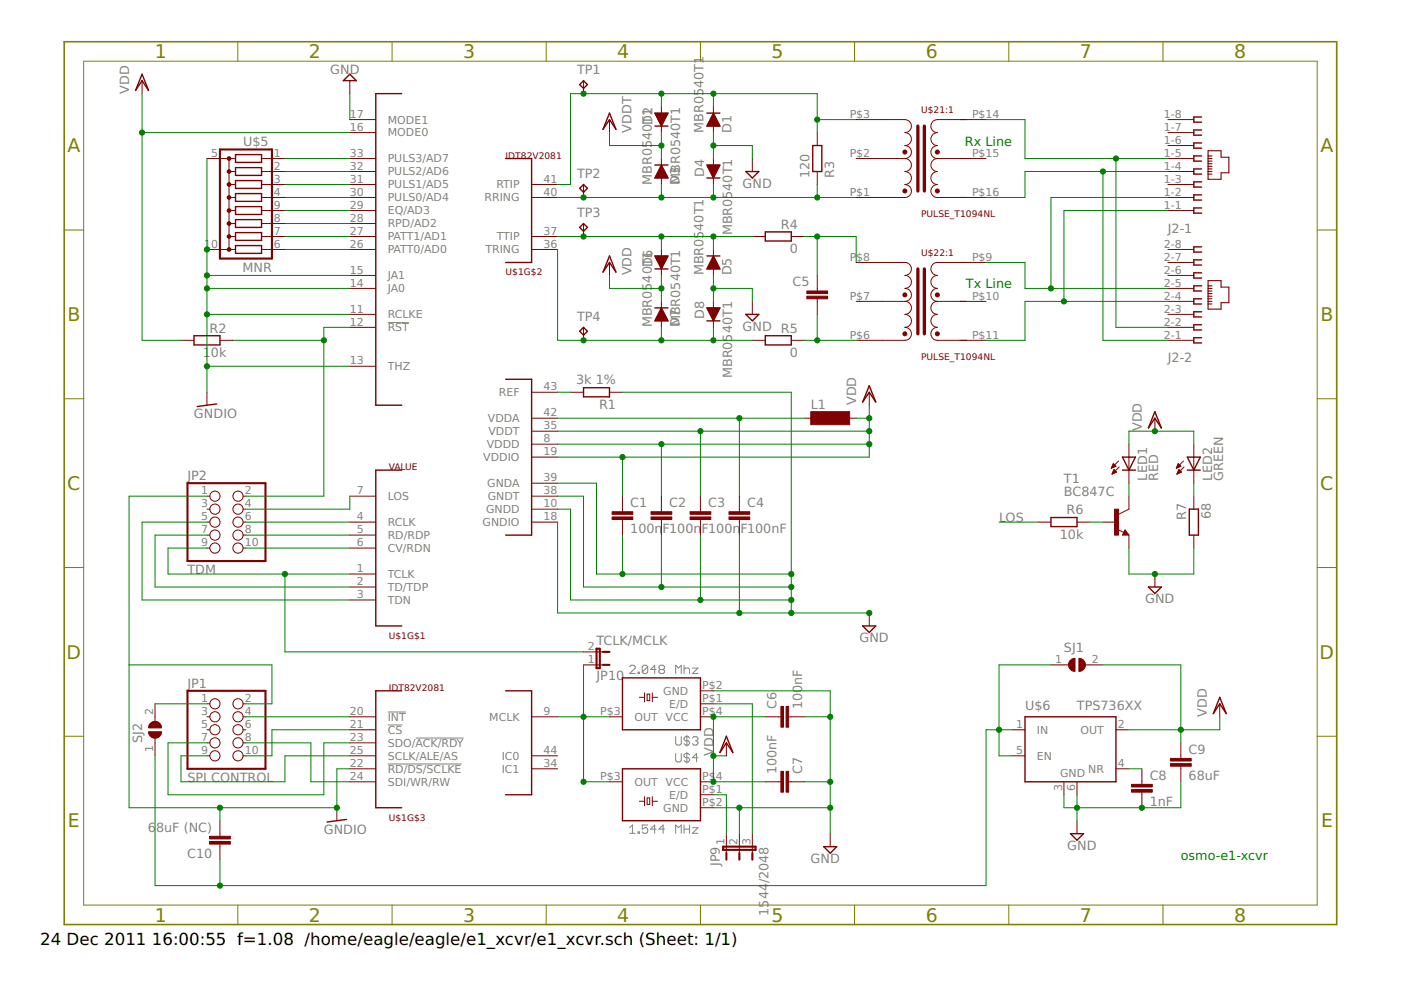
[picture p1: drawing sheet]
<svg xmlns="http://www.w3.org/2000/svg" width="297mm" height="210mm" viewBox="0 0 297 210" stroke-linecap="round" stroke-linejoin="round" font-family="sans-serif">
<path d="M13.6 8.8h269.8v187.2h-269.8z" fill="none" stroke="#808000" stroke-width=".34"/>
<g fill="none" stroke="#808000" stroke-width=".21">
<path d="M17.7 13h261.6v178.9h-261.6zM50.4 8.8v4.2M83.1 8.8v4.2M115.8 8.8v4.2M148.5 8.8v4.2M181.2 8.8v4.2M213.9 8.8v4.2M246.6 8.8v4.2M13.6 48.8h4.1M279.3 48.8h4.1M13.6 84.5h4.1M279.3 84.5h4.1"/>
<path d="M13.6 120.3h4.1M279.3 120.3h4.1M13.6 156.1h4.1M279.3 156.1h4.1M50.4 191.9v4.1M83.1 191.9v4.1M115.8 191.9v4.1M148.5 191.9v4.1M181.2 191.9v4.1M213.9 191.9v4.1M246.6 191.9v4.1"/>
</g>
<g fill="none" stroke="#808080" stroke-width=".21">
<path d="M82.2 68.4h4.5M82.2 151h3.8M82.2 153.7h3.1M88.1 156.5h10.2M133.5 141.4l.3-.3h.6l.3 .3v.2l-1.2 1.2h1.2M135.3 142.5h.3v.3h-.3zM137.3 141.4v1.1l-.3 .3h-.5l-.3-.3M137.3 141.4l-.3-.3h-.5l-.3 .3v1.1M137.3 141.4l-1.1 1.1M139.1 141.9h-1.2l.9-.8v1.7M140 141.9l-.3 .3v.3l.3 .3h.6l.3-.3v-.3l-.3-.3M140 141.9l-.3-.3v-.2l.3-.3h.6l.3 .3v.2l-.3 .3"/>
<path d="M140 141.9h.6M143.3 142.8v-1.7l.5 .5 .6-.5v1.7M143.3 156.2v1.5l.3 .3h.5l.3-.3v-1.5M143.3 159.8v1.4l.3 .3h.5l.3-.3v-1.4M145 141.1v1.7M145 141.9l.3-.3h.6l.3 .3v.9M145.6 155.9v2.3M145.6 159.5v2.3M146.2 156.5l-.3-.3h-.6l-.3 .3v.3l.3 .3h.6l.3 .3v.3l-.3 .3h-.6l-.3-.3M146.8 141.6h1.2l-1.2 1.2h1.2M146.8 156.5l.3-.3h.6l.3 .3v.3l-.3 .3M147.4 157.1h.3"/>
<path d="M147.7 157.1l.3 .3v.3l-.3 .3h-.6l-.3-.3M82.2 162h15.7M133.5 175.5l.6-.6v1.8M133.5 176.7h1.2M135.3 176.4h.3v.3h-.3zM137.3 174.9h-1.1v.9l.6-.3h.2l.3 .3v.6l-.3 .3h-.5l-.3-.3M139.1 175.8h-1.2l.9-.9v1.8M140.9 175.8h-1.2l.9-.9v1.8M143.3 176.7v-1.8l.5 .6 .6-.6v1.8M145 174.9v1.8M145 175.8h1.2M146.2 160.1l-.3-.3h-.6l-.3 .3v.3l.3 .3h.6l.3 .3v.2l-.3 .3h-.6l-.3-.3"/>
<path d="M146.2 174.9v1.8M146.8 175.5h1.2l-1.2 1.2h1.2M148 160.7h-1.2l.9-.9v1.7"/>
</g>
<g fill="none" stroke="#800000" stroke-width=".21">
<path d="M30.1 17.1v2.8M74.2 17.1v2.8M123.7 17.1v2.8M43.9 33.6h6M48.6 39.1h1.3M48.6 36.4h1.3M48.6 33.6v19.3M55.5 39.1h4.9M55.5 36.4h4.9M55.5 33.6h4.9M74.2 39.1h5.5M74.2 28.1h5.5"/>
<path d="M74.2 25.4h5.5M74.2 36.4h5.5M74.2 33.6h5.5M112.7 39.1h5.5M123.7 39.1v2.8M129.2 25.4v2.7M140.2 22.6v5.5M140.2 33.6v5.5M151.3 22.6v5.5M151.3 33.6v5.5M159.5 33.6v2.8M173.3 28.1v2.8"/>
<path d="M173.3 36.4v2.7M181.5 25.4h10.4a1.38 1.38 0 0 1 1.3 1.3 1.38 1.38 0 0 1-1.3 1.4 1.38 1.38 0 0 1 1.3 1.4 1.38 1.38 0 0 1-1.3 1.4 1.38 1.38 0 0 1 1.3 1.3 1.38 1.38 0 0 1-1.3 1.4M181.5 33.6h10.4M191.9 33.6a1.38 1.38 0 0 1 1.3 1.4 1.38 1.38 0 0 1-1.3 1.4 1.38 1.38 0 0 1 1.3 1.3 1.38 1.38 0 0 1-1.3 1.4 1.38 1.38 0 0 1 1.3 1.4 1.38 1.38 0 0 1-1.3 1.4h-10.4M198.7 33.6a1.38 1.38 0 0 0-1.3 1.4 1.38 1.38 0 0 0 1.3 1.4 1.38 1.38 0 0 0-1.3 1.3 1.38 1.38 0 0 0 1.3 1.4 1.38 1.38 0 0 0-1.3 1.4 1.38 1.38 0 0 0 1.3 1.4h10.4M198.7 33.6h10.4M209.1 25.4h-10.4a1.38 1.38 0 0 0-1.3 1.3 1.38 1.38 0 0 0 1.3 1.4 1.38 1.38 0 0 0-1.3 1.4 1.38 1.38 0 0 0 1.3 1.4 1.38 1.38 0 0 0-1.3 1.3 1.38 1.38 0 0 0 1.3 1.4M247.6 39.1h5.5M247.6 28.1h5.5M247.6 25.4h5.5M247.6 36.4h5.5M247.6 33.6h5.5"/>
<path d="M247.6 30.9h5.5M43.9 52.9h6M48.6 41.9h1.3M48.6 50.1h1.3M48.6 44.6h1.3M48.6 47.4h1.3M55.5 41.9h4.9M55.5 50.1h4.9M55.5 52.9h4.9M55.5 44.6h4.9M55.5 47.4h4.9M74.2 41.9h5.5"/>
<path d="M74.2 50.1h5.5M74.2 52.9h5.5M74.2 44.6h5.5M74.2 47.4h5.5M74.2 58.4h5.5M112.7 41.9h5.5M112.7 50.1h5.5M112.7 52.9h5.5M123.7 47.4v2.7M129.2 55.6v2.8M140.2 52.9v5.5M151.3 52.9v5.5"/>
<path d="M159.5 50.1h2.8M167.8 50.1h2.7M173.3 58.4v3.3M181.5 55.6h10.4a1.38 1.38 0 0 1 1.3 1.4 1.38 1.38 0 0 1-1.3 1.4 1.38 1.38 0 0 1 1.3 1.4 1.38 1.38 0 0 1-1.3 1.4 1.38 1.38 0 0 1 1.3 1.3 1.38 1.38 0 0 1-1.3 1.4M209.1 55.6h-10.4a1.38 1.38 0 0 0-1.3 1.4 1.38 1.38 0 0 0 1.3 1.4 1.38 1.38 0 0 0-1.3 1.4 1.38 1.38 0 0 0 1.3 1.4 1.38 1.38 0 0 0-1.3 1.3 1.38 1.38 0 0 0 1.3 1.4M247.6 41.9h5.5M247.6 52.9h5.5M247.6 44.6h5.5M247.6 58.4h5.5M247.6 55.6h5.5M38.4 72.2h2.7M46.6 72.2h2.8"/>
<path d="M74.2 61.2h5.5M74.2 77.7h5.5M74.2 69.4h5.5M74.2 66.7h5.5M123.7 69.4v2.8M140.2 63.9v5.5M151.3 63.9v5.5M159.5 72.2h2.8M159.5 63.9v2.8M167.8 72.2h2.7M173.3 63.4v3.3M181.5 63.9h10.4"/>
<path d="M191.9 63.9a1.38 1.38 0 0 1 1.3 1.4 1.38 1.38 0 0 1-1.3 1.4 1.38 1.38 0 0 1 1.3 1.3 1.38 1.38 0 0 1-1.3 1.4 1.38 1.38 0 0 1 1.3 1.4 1.38 1.38 0 0 1-1.3 1.4h-10.4M198.7 63.9a1.38 1.38 0 0 0-1.3 1.4 1.38 1.38 0 0 0 1.3 1.4 1.38 1.38 0 0 0-1.3 1.3 1.38 1.38 0 0 0 1.3 1.4 1.38 1.38 0 0 0-1.3 1.4 1.38 1.38 0 0 0 1.3 1.4h10.4M198.7 63.9h10.4M247.6 61.2h5.5M247.6 69.4h5.5M247.6 66.7h5.5M247.6 63.9h5.5M247.6 72.2h5.5M43.9 83.2v2.7M112.7 94.2h5.5M112.7 91.4h5.5M112.7 83.2h5.5"/>
<path d="M112.7 88.7h5.5M112.7 96.9h5.5M121 83.2h2.7M129.2 83.2h2.8M170.5 88.7h2.8M178.8 88.7h2.7M184.3 83.2v2.7M235.6 99.3h.1M235.7 99.1h.2M235.8 99h.5M235.8 98.9h.8M235.9 98.7h.6"/>
<path d="M235.9 98.6h.4M236 98.5h.2M236 99.9h.6M236 98.3h.1M236.1 98.3l-.5 1M236.1 98.3l.5 .5-1 .5M236.1 99.8h.3M236.1 99.7h.2M237.2 97.7l-1.6 1.6M237.3 99l-1.5 1.5M239.4 94.2v8.2M244.9 88.7v2.7"/>
<path d="M249.4 99.3h.1M249.4 99.1h.3M249.5 99h.5M249.6 98.9h.7M249.6 98.7h.6M249.7 98.6h.4M249.7 98.5h.3M249.8 99.9h.5M249.8 98.3h.1M249.8 98.3l-.4 1M249.8 98.3l.6 .5M249.8 99.8h.4"/>
<path d="M249.9 99.7h.2M250 99.5l.5 .6-1 .4zM250.4 98.8l-1 .5M250.9 97.7l-1.5 1.6M251.1 99l-1.6 1.5M253.1 94.2v8.2M43.9 105.2h.6M43.9 110.7h.6M43.9 113.5h.6M43.9 116.2h.6M43.9 107.9h.6M51.5 105.2h.6"/>
<path d="M51.5 110.7h.6M51.5 113.5h.6M51.5 116.2h.6M51.5 107.9h.6M74.2 105.2h5.5M74.2 110.7h5.5M74.2 113.5h5.5M74.2 116.2h5.5M112.7 105.2h5.5M112.7 110.7h5.5M112.7 102.4h5.5M112.7 107.9h5.5"/>
<path d="M132 105.2v3.3M132 110.2v3.3M140.2 105.2v3.3M140.2 110.2v3.3M148.5 105.2v3.3M148.5 110.2v3.3M156.8 105.2v3.3M156.8 110.2v3.3M220.1 110.7h2.7M228.3 110.7h2.8M233.8 110.7h2.8M235.8 100.5h.1"/>
<path d="M235.8 100.3h.4M235.9 100.2h.6M236 100.1h.7M236.7 100.1l-.5-.6-.4 1M236.7 100.1l-.9 .4M236.9 112.2l1.4 .7M238.5 112.4l.9 1.1h-1.4zM239.4 105.2v2.7l-2.2 1.2M239.4 113.5v2.7M249.6 100.5h.1M249.6 100.3h.3M249.7 100.2h.6"/>
<path d="M249.7 100.1h.8M253.1 105.2v2.7M253.1 113.5v2.7M74.2 121.7h5.5M74.2 124.5h5.5M74.2 127.2h5.5M123.7 138.2h4.1M184.3 130v2.7M244.9 121.7v2.8M32.9 149.2v3.8M32.9 156.5v3.8M43.9 152h.6"/>
<path d="M43.9 154.7h.6M43.9 157.5h.6M43.9 149.2h.6M51.5 152h.6M51.5 154.7h.6M51.5 157.5h.6M51.5 149.2h.6M74.2 152h5.5M74.2 154.7h5.5M74.2 157.5h5.5M112.7 152h5.5M123.7 141h4.1"/>
<path d="M129.2 152h2.8M135.6 147.8h1.1M136.7 146.9v1.9M137.2 147.2h.6v1.3h-.6zM138.3 147.8h1.1M138.3 146.9v1.9M148.5 152h2.8M148.5 149.2h2.8M148.5 146.5h2.8M154 157.5v2.8M162.3 152h3.3M167.2 152h3.3"/>
<path d="M214.6 154.7h2.7M222.8 141h3.7M230.1 141h3.7M236.6 154.7h2.8M250.4 157.5v3.3M258.6 149.2v2.8M43.9 160.3h.6M46.6 174v3.3M46.6 179v3.3M51.5 160.3h.6M71.4 171.3v2.7M74.2 160.3h5.5"/>
<path d="M74.2 163h5.5M74.2 165.8h5.5M112.7 160.3h5.5M112.7 163h5.5M129.2 165.8h2.8M135.6 169.9h1.1M136.7 168.9v1.9M137.2 169.2h.6v1.4h-.6zM138.3 168.9v1.9M138.3 169.9h1.1M148.5 165.8h2.8M148.5 168.5h2.8"/>
<path d="M148.5 171.3h2.8M154 176.8v4.1M156.8 176.8v4.1M159.5 176.8v4.1M162.3 165.8h3.3M167.2 165.8h3.3M176 176.8v2.7M214.6 160.3h2.7M225.6 165.8v2.7M228.3 165.8v2.7M228.3 174v2.8M236.6 163h2.8"/>
<path d="M242.1 163v3.3M242.1 168v3.3M250.4 162.5v3.3"/>
<circle cx="45.6" cy="113.5" r="1.08"/>
<circle cx="45.6" cy="105.2" r="1.08"/>
<circle cx="45.6" cy="116.2" r="1.08"/>
<circle cx="45.6" cy="108" r="1.08"/>
<circle cx="45.6" cy="110.7" r="1.08"/>
<circle cx="50.5" cy="110.7" r="1.08"/>
<circle cx="50.5" cy="108" r="1.08"/>
<circle cx="50.5" cy="116.2" r="1.08"/>
<circle cx="50.5" cy="113.5" r="1.08"/>
<circle cx="50.5" cy="105.2" r="1.08"/>
<circle cx="45.6" cy="152" r="1.08"/>
<circle cx="45.6" cy="149.2" r="1.08"/>
<circle cx="45.6" cy="157.5" r="1.08"/>
<circle cx="45.6" cy="154.7" r="1.08"/>
<circle cx="50.5" cy="149.2" r="1.08"/>
<circle cx="50.5" cy="157.5" r="1.08"/>
<circle cx="50.5" cy="152" r="1.08"/>
<circle cx="50.5" cy="154.7" r="1.08"/>
<circle cx="45.6" cy="160.3" r="1.08"/>
<circle cx="50.5" cy="160.3" r="1.08"/>
</g>
<g fill="none" stroke="#800000" stroke-width=".3">
<path d="M30.1 15.7l1.4 3.5-1.4-2.1-1.4 2.1zM74.2 15.7l1.3 1.4h-2.7zM85.2 19.9h-5.5v66h5.5M122.9 17.9l.8-.8 .8 .8-.8 .9zM49.9 32.8h5.6v1.6h-5.6zM49.9 35.5h5.6v1.7h-5.6zM49.9 38.3h5.6v1.6h-5.6zM107.2 33.6h5.5v22h-5.5M123.7 39.1l.8 .8-.8 .9-.8-.9zM129.2 24l1.4 3.4-1.4-2-1.4 2zM138.9 24h2.7l-1.4 2.7zM138.9 26.7h2.7"/>
<path d="M138.9 35h2.7M140.2 35l1.4 2.7h-2.7zM149.9 24h2.7M149.9 35h2.7l-1.3 2.7zM149.9 37.7h2.7M151.3 24l1.3 2.7h-2.7zM158.1 36.4h2.8l-1.4 1.3zM172.3 30.9h1.9v5.5h-1.9zM254.8 24.8h-1.7v1.1h1.7M254.8 27.6h-1.7v1.1h1.7M254.8 30.3h-1.7v1.1h1.7M254.8 33.1h-1.7v1.1h1.7"/>
<path d="M254.8 35.8h-1.7v1.1h1.7M254.8 38.6h-1.7v1.1h1.7M49.9 41h5.6v1.7h-5.6zM49.9 43.8h5.6v1.7h-5.6zM49.9 46.6h5.6v1.6h-5.6zM49.9 49.3h5.6v1.7h-5.6zM49.9 52.1h5.6v1.6h-5.6zM122.9 48.2l.8-.8 .8 .8-.8 .8zM129.2 54.3l1.4 3.4-1.4-2.1-1.4 2.1zM138.9 54.3h2.7l-1.4 2.7zM138.9 57h2.7M149.9 54.3h2.7"/>
<path d="M151.3 54.3l1.3 2.7h-2.7zM162.3 49.2h5.5v1.9h-5.5zM254.8 44.1h-1.7v1.1h1.7M254.8 41.3h-1.7v1.1h1.7M254.8 52.3h-1.7v1.1h1.7M254.8 55.1h-1.7v1.1h1.7M254.8 57.8h-1.7v1.1h1.7M41.1 71.2h5.5v1.9h-5.5zM122.9 70.2l.8-.8 .8 .8-.8 .9zM138.9 65.3h2.7M140.2 65.3l1.4 2.7h-2.7zM149.9 65.3h2.7l-1.3 2.7z"/>
<path d="M149.9 68h2.7M158.1 66.7h2.8l-1.4 1.3zM162.3 71.2h5.5v1.9h-5.5zM254.8 60.6h-1.7v1.1h1.7M254.8 63.4h-1.7v1.1h1.7M254.8 66.1h-1.7v1.1h1.7M254.8 68.9h-1.7v1.1h1.7M254.8 71.6h-1.7v1.1h1.7M46 85.6l-4.2 .6M85.2 99.7h-5.5v33h5.5M107.2 80.4h5.5v33.1h-5.5M123.7 82.2h5.5v1.9h-5.5z"/>
<path d="M184.3 81.8l1.4 3.4-1.4-2-1.4 2zM238 99.7h2.7M238 96.9h2.7l-1.3 2.8zM244.9 87.3l1.3 3.4-1.3-2-1.4 2zM251.7 99.7h2.8M251.7 96.9h2.8l-1.4 2.8zM222.8 109.7h5.5v2h-5.5zM238.5 112.9l.2 .3h-.4l.2-.6 .6 .7h-.8M252.2 107.9h1.9v5.6h-1.9zM182.9 132.7h2.8l-1.4 1.4zM243.5 124.5h2.7l-1.3 1.3zM85.2 146.5h-5.5v24.8h5.5"/>
<path d="M107.2 146.5h5.5v22h-5.5M132 143.7h16.5v11h-16.5zM154 156.1l1.4 3.5-1.4-2.1-1.4 2.1zM217.3 152h19.3v13.8h-19.3zM258.6 147.8l1.4 3.5-1.4-2.1-1.4 2.1zM73.5 173.7l-4.2 .6M132 163h16.5v11h-16.5zM174.6 179.5h2.8l-1.4 1.4zM227 176.8h2.7l-1.4 1.3z"/>
</g>
<g fill="none" stroke="#800000" stroke-width=".44">
<path d="M46.6 31.7h11.1v23.1h-11.1zM39.8 102.4h16.5v16.6h-16.5zM126.5 137.5h.7v4.2h-.7zM127.8 138.2h1.4M39.8 146.5h16.5v16.5h-16.5zM127.8 141h1.4M153.3 179.5h6.9v.7h-6.9zM154 180.9v1.4M156.8 180.9v1.4M159.5 180.9v1.4"/>
<circle cx="48.6" cy="36.4" r=".28"/>
<circle cx="48.6" cy="33.6" r=".28"/>
<circle cx="48.6" cy="39.1" r=".28"/>
<circle cx="48.6" cy="44.6" r=".28"/>
<circle cx="48.6" cy="47.4" r=".28"/>
<circle cx="48.6" cy="41.9" r=".28"/>
<circle cx="48.6" cy="50.1" r=".28"/>
<circle cx="48.6" cy="52.9" r=".28"/>
</g>
<g fill="#800000" stroke="#800000" stroke-width=".21">
<path d="M129.8 109.6h4.4v.6h-4.4z"/>
<path d="M129.8 108.5h4.4v.6h-4.4z"/>
<path d="M138 109.6h4.4v.6h-4.4z"/>
<path d="M138 108.5h4.4v.6h-4.4z"/>
<path d="M146.3 109.6h4.4v.6h-4.4z"/>
<path d="M146.3 108.5h4.4v.6h-4.4z"/>
<path d="M154.6 109.6h4.4v.6h-4.4z"/>
<path d="M154.6 108.5h4.4v.6h-4.4z"/>
<path d="M171.1 62.8h4.4v.6h-4.4z"/>
<path d="M171.1 61.7h4.4v.6h-4.4z"/>
<path d="M171.9 87.3h8.2v2.7h-8.2z"/>
<path d="M166.7 149.8h.5v4.4h-.5z"/>
<path d="M165.6 149.8h.5v4.4h-.5z"/>
<path d="M165.6 163.6h.5v4.4h-.5z"/>
<path d="M166.7 163.6h.5v4.4h-.5z"/>
<path d="M239.9 167.4h4.4v.6h-4.4z"/>
<path d="M239.9 166.3h4.4v.6h-4.4z"/>
<path d="M248.2 161.9h4.4v.6h-4.4z"/>
<path d="M248.2 160.8h4.4v.6h-4.4z"/>
<path d="M44.4 177.3h4.4v.6h-4.4z"/>
<path d="M44.4 178.4h4.4v.6h-4.4z"/>
<path d="M236.3 107.9h.9v5.6h-.9z"/>
</g>
<path d="M194.6 26.7v13.8M196 26.7v13.8M194.6 57v13.8M196 57v13.8" fill="none" stroke="#800000" stroke-width=".7"/>
<g fill="#800000" stroke="#800000" stroke-width=".21">
<path d="M228.7 139.6a1.38 1.38 0 0 1 1.4 1.4 1.38 1.38 0 0 1-1.4 1.3z" fill-rule="evenodd"/>
<path d="M226.9 140l.6-.3 .4-.1v2.7a1.37 1.37 0 0 1-1.3-.8 1.37 1.37 0 0 1 .3-1.5z" fill-rule="evenodd"/>
<path d="M31.9 153.4a1.37 1.37 0 0 1 1.5-.4 1.37 1.37 0 0 1 .8 1.3h-2.7l.1-.4z" fill-rule="evenodd"/>
<path d="M31.5 155.2h2.7a1.38 1.38 0 0 1-1.3 1.3 1.38 1.38 0 0 1-1.4-1.3z" fill-rule="evenodd"/>
<circle cx="191.9" cy="40.5" r=".42"/>
<circle cx="191.9" cy="32.2" r=".42"/>
<circle cx="198.7" cy="40.5" r=".42"/>
<circle cx="198.7" cy="32.2" r=".42"/>
<circle cx="191.9" cy="70.8" r=".42"/>
<circle cx="191.9" cy="62.5" r=".42"/>
<circle cx="198.7" cy="70.8" r=".42"/>
<circle cx="198.7" cy="62.5" r=".42"/>
</g>
<path d="M140.2 35.7l1 1.8h-1.9l.8-1.4 .4 1h-.5M140.5 24.7h-.5l.4 .9 .8-1.3h-1.9l.9 1.8M151.3 24.7l.9 1.8h-1.9l.8-1.4 .4 1h-.5M151.5 35.7h-.5l.4 .9 .8-1.3h-1.9l1 1.8M140.5 54.9h-.5l.4 1 .8-1.4h-1.9l.9 1.8M151.3 54.9l.9 1.8h-1.9l.8-1.3 .4 .9h-.5M140.2 66l1 1.8h-1.9l.8-1.4 .4 .9h-.5M151.5 66h-.5l.4 .9 .8-1.3h-1.9l1 1.7" fill="none" stroke="#800000" stroke-width=".68"/>
<g fill="none" stroke="#800000" stroke-width=".23">
<path d="M256.1 32h2.8v1.3h1.6v3.3h-1.6v1.4h-2.8zM256.1 36.9h.9M256.1 36.4h.9M256.1 35.8h.9M256.1 35.3h.9M256.1 34.7h.9M256.1 34.2h.9M256.1 33.6h.9M256.1 33.1h.9M256.1 59.5h2.8v1.4h1.6v3.3h-1.6v1.4h-2.8zM256.1 64.5h.9M256.1 63.9h.9"/>
<path d="M256.1 63.4h.9M256.1 62.8h.9M256.1 62.3h.9M256.1 61.7h.9M256.1 61.2h.9M256.1 60.6h.9"/>
</g>
<g fill="none" stroke="#008000" stroke-width=".21">
<path d="M30.1 19.9v52.3h8.3M74.2 19.9v5.5M140.2 19.9v2.7M151.3 19.9v2.7M30.1 28.1h44.1M43.9 33.6v49.6M60.4 39.1h13.8M60.4 33.6h13.8M60.4 36.4h13.8M129.2 28.1v2.8h11M140.2 28.1v5.5M140.2 39.1v2.8"/>
<path d="M151.3 28.1v5.5M151.3 39.1v2.8M151.3 30.9h8.2v2.7M173.3 28.1v-8.2h-52.3v19.2h-2.8M173.3 25.4h8.2M173.3 39.1v2.8M209.1 25.4h8.2v8.2h30.3M233.8 36.4v35.8h13.8M236.6 33.6v35.8h11M247.6 36.4h-30.3v5.5h-8.2M43.9 58.4h30.3M60.4 41.9h13.8"/>
<path d="M60.4 50.1h13.8M60.4 44.6h13.8M60.4 47.4h13.8M60.4 52.9h13.8M118.2 52.9v19.3h41.3M118.2 41.9h63.3M118.2 50.1h41.3M129.2 58.4v2.8h11M140.2 50.1v2.8M140.2 58.4v5.5M151.3 50.1v2.8M151.3 58.4v5.5"/>
<path d="M170.5 50.1h11v5.5M173.3 50.1v8.3M209.1 55.6h8.2v5.6h30.3M247.6 44.6h-22v19.3M247.6 41.9h-24.8v19.3M43.9 61.2h30.3M43.9 66.7h30.3M43.9 77.7h30.3M49.4 72.2h19.3M74.2 69.4h-5.5v35.8h-16.6M140.2 69.4v2.8M151.3 69.4v2.8"/>
<path d="M151.3 61.2h8.2v2.7M170.5 72.2h11M173.3 66.7v5.5M247.6 63.9h-30.3v8.3h-8.2M118.2 83.2h2.8M118.2 91.4h66.1M118.2 94.2h66.1M118.2 88.7h52.3M132 96.9v8.3M132 83.2h35.8v46.8M140.2 94.2v11M148.5 91.4v13.8"/>
<path d="M156.8 88.7v16.5M181.5 88.7h2.8M184.3 85.9v11h-66.1M239.4 94.2v-2.8h13.7v2.8M43.9 116.2h-8.3v5.5h38.6M43.9 105.2h-16.5v66.1h44v-8.3h2.8M43.9 113.5h-11v11h41.3M43.9 110.7h-13.8v16.5h44.1M52.1 116.2h22.1M52.1 113.5h22.1M52.1 110.7h22.1M74.2 105.2v2.7h-22.1"/>
<path d="M118.2 110.7v19.3h66.1M118.2 102.4h8.3v19.3h41.3M118.2 105.2h5.5v19.3h44.1M118.2 107.9h2.8v19.3h46.8M132 113.5v8.2M140.2 113.5v11M148.5 113.5v13.7M156.8 113.5v16.5M211.8 110.7h8.3M231.1 110.7h2.7M239.4 116.2v5.5h13.7v-5.5M239.4 102.4v2.8"/>
<path d="M253.1 102.4v2.8M60.4 121.7v16.5h63.3M27.4 141h30.3v8.2h-5.6M32.9 149.2h11M43.9 157.5h-8.3v11h33.1v-11h5.5M52.1 152h22.1M52.1 157.5h13.8v8.3h8.3M74.2 154.7h-16.5v5.6h-5.6M118.2 152h11M123.7 141v24.8h5.5M151.3 146.5h24.7v30.3M151.3 149.2h8.2v27.6"/>
<path d="M162.3 152h-11v13.8h11M170.5 152h5.5M214.6 154.7h-5.5v33.1h-176.2v-27.5M222.8 141h-11v19.3h2.8M233.8 141h16.6v16.5M258.6 152v2.7h-19.2M43.9 160.3h-5.5v5.5h22v-5.5h13.8M46.6 171.3v2.7M151.3 171.3h24.7M151.3 160.3h2.7M151.3 168.5h2.7v8.3M156.8 171.3v5.5"/>
<path d="M170.5 165.8h5.5M228.3 168.5v5.5M239.4 163h2.7M250.4 165.8v5.5h-24.8v-2.8M46.6 182.3v5.5"/>
</g>
<g fill="#008000" stroke="#008000" stroke-width=".21">
<circle cx="156.8" cy="130" r=".55"/>
<circle cx="132" cy="121.7" r=".55"/>
<circle cx="140.2" cy="124.5" r=".55"/>
<circle cx="167.8" cy="124.5" r=".55"/>
<circle cx="167.8" cy="130" r=".55"/>
<circle cx="184.3" cy="130" r=".55"/>
<circle cx="167.8" cy="121.7" r=".55"/>
<circle cx="148.5" cy="127.2" r=".55"/>
<circle cx="167.8" cy="127.2" r=".55"/>
<circle cx="176" cy="165.8" r=".55"/>
<circle cx="176" cy="152" r=".55"/>
<circle cx="176" cy="171.3" r=".55"/>
<circle cx="156.8" cy="171.3" r=".55"/>
<circle cx="151.3" cy="61.2" r=".55"/>
<circle cx="151.3" cy="30.9" r=".55"/>
<circle cx="228.3" cy="171.3" r=".55"/>
<circle cx="242.1" cy="171.3" r=".55"/>
<circle cx="71.4" cy="171.3" r=".55"/>
<circle cx="46.6" cy="171.3" r=".55"/>
<circle cx="244.9" cy="121.7" r=".55"/>
<circle cx="30.1" cy="28.1" r=".55"/>
<circle cx="132" cy="96.9" r=".55"/>
<circle cx="148.5" cy="91.4" r=".55"/>
<circle cx="184.3" cy="91.4" r=".55"/>
<circle cx="140.2" cy="94.2" r=".55"/>
<circle cx="184.3" cy="94.2" r=".55"/>
<circle cx="184.3" cy="88.7" r=".55"/>
<circle cx="151.3" cy="165.8" r=".55"/>
<circle cx="151.3" cy="160.3" r=".55"/>
<circle cx="151.3" cy="152" r=".55"/>
<circle cx="140.2" cy="30.9" r=".55"/>
<circle cx="140.2" cy="61.2" r=".55"/>
<circle cx="250.4" cy="154.7" r=".55"/>
<circle cx="244.9" cy="91.4" r=".55"/>
<circle cx="43.9" cy="58.4" r=".55"/>
<circle cx="43.9" cy="61.2" r=".55"/>
<circle cx="43.9" cy="66.7" r=".55"/>
<circle cx="43.9" cy="52.9" r=".55"/>
<circle cx="43.9" cy="77.7" r=".55"/>
<circle cx="60.4" cy="121.7" r=".55"/>
<circle cx="68.7" cy="72.2" r=".55"/>
<circle cx="156.8" cy="88.7" r=".55"/>
<circle cx="173.3" cy="25.4" r=".55"/>
<circle cx="140.2" cy="19.9" r=".55"/>
<circle cx="151.3" cy="19.9" r=".55"/>
<circle cx="123.7" cy="19.9" r=".55"/>
<circle cx="173.3" cy="41.9" r=".55"/>
<circle cx="140.2" cy="41.9" r=".55"/>
<circle cx="151.3" cy="41.9" r=".55"/>
<circle cx="123.7" cy="41.9" r=".55"/>
<circle cx="140.2" cy="50.1" r=".55"/>
<circle cx="151.3" cy="50.1" r=".55"/>
<circle cx="123.7" cy="50.1" r=".55"/>
<circle cx="140.2" cy="72.2" r=".55"/>
<circle cx="151.3" cy="72.2" r=".55"/>
<circle cx="123.7" cy="72.2" r=".55"/>
<circle cx="173.3" cy="50.1" r=".55"/>
<circle cx="173.3" cy="72.2" r=".55"/>
<circle cx="236.6" cy="33.6" r=".55"/>
<circle cx="123.7" cy="152" r=".55"/>
<circle cx="123.7" cy="165.8" r=".55"/>
<circle cx="233.8" cy="36.4" r=".55"/>
<circle cx="222.8" cy="61.2" r=".55"/>
<circle cx="225.6" cy="63.9" r=".55"/>
<circle cx="211.8" cy="154.7" r=".55"/>
<circle cx="46.6" cy="187.8" r=".55"/>
</g>
<g font-size="4" fill="#808000">
<text x="32.8" y="12.3">1</text>
<text x="65.5" y="12.3">2</text>
<text x="98.2" y="12.3">3</text>
<text x="130.9" y="12.3">4</text>
<text x="163.6" y="12.3">5</text>
<text x="196.3" y="12.3">6</text>
<text x="229" y="12.3">7</text>
<text x="261.7" y="12.3">8</text>
<text x="14.3" y="32.3">A</text>
<text x="280" y="32.3">A</text>
<text x="14.3" y="68.1">B</text>
<text x="280" y="68.1">B</text>
<text x="14.3" y="103.9">C</text>
<text x="279.9" y="103.9">C</text>
<text x="14.1" y="139.6">D</text>
<text x="279.8" y="139.6">D</text>
<text x="14.4" y="175.4">E</text>
<text x="280.1" y="175.4">E</text>
<text x="32.8" y="195.4">1</text>
<text x="65.5" y="195.4">2</text>
<text x="98.2" y="195.4">3</text>
<text x="130.9" y="195.4">4</text>
<text x="163.6" y="195.4">5</text>
<text x="196.3" y="195.4">6</text>
<text x="229" y="195.4">7</text>
<text x="261.7" y="195.4">8</text>
</g>
<g font-size="3.5">
<text x="8.5" y="200.4">24 Dec 2011</text>
<text x="32.2" y="200.4">16:00:55 f=1.08 /home/eagle/eagle/e1_xcvr/e1_xcvr.sch (Sheet: 1/1)</text>
</g>
<g font-size="2.7" fill="#808080">
<text x="70" y="15.6">GND</text>
<text x="122.3" y="15.7">TP1</text>
<text x="27.4" y="19.9" transform="rotate(-90 27.4 19.9)">VDD</text>
<text x="133.9" y="28.1" transform="rotate(-90 133.9 28.1)">VDDT</text>
<text x="138.2" y="26.2" transform="rotate(-90 138.2 26.2)">T1</text>
<text x="149.2" y="28.1" transform="rotate(-90 149.2 28.1)">MBR0540T1</text>
<text x="155.1" y="28.1" transform="rotate(-90 155.1 28.1)">D1</text>
<text x="51.5" y="30.9">U$5</text>
<text x="122.3" y="37.7">TP2</text>
<text x="138.2" y="39.1" transform="rotate(-90 138.2 39.1)">MBR0540D2</text>
<text x="144.1" y="39.1" transform="rotate(-90 144.1 39.1)">D3</text>
<text x="144.2" y="38.9" transform="rotate(-90 144.2 38.9)">MBR0540T1</text>
<text x="149.3" y="37.4" transform="rotate(-90 149.3 37.4)">D4</text>
<text x="157.4" y="39.8">GND</text>
<text x="171.6" y="37.7" transform="rotate(-90 171.6 37.7)">120</text>
<text x="176.8" y="37.7" transform="rotate(-90 176.8 37.7)">R3</text>
<text x="122.3" y="46">TP3</text>
<text x="155.2" y="49.9" transform="rotate(-90 155.2 49.9)">MBR0540T1</text>
<text x="165.5" y="48.5">R4</text>
<text x="167.4" y="53.7">0</text>
<text x="247.6" y="49.3">J2-1</text>
<text x="51.4" y="57.6">MNR</text>
<text x="133.9" y="58.4" transform="rotate(-90 133.9 58.4)">VDD</text>
<text x="138.2" y="56.5" transform="rotate(-90 138.2 56.5)">T1</text>
<text x="149.2" y="58.4" transform="rotate(-90 149.2 58.4)">MBR0540T1</text>
<text x="155.1" y="58.4" transform="rotate(-90 155.1 58.4)">D5</text>
<text x="168" y="60.7">C5</text>
<text x="44.4" y="70.5">R2</text>
<text x="122.3" y="68">TP4</text>
<text x="138.2" y="69.4" transform="rotate(-90 138.2 69.4)">MBR0540D6</text>
<text x="144.1" y="69.4" transform="rotate(-90 144.1 69.4)">D7</text>
<text x="144.2" y="69.2" transform="rotate(-90 144.2 69.2)">MBR0540T1</text>
<text x="149.3" y="67.7" transform="rotate(-90 149.3 67.7)">D8</text>
<text x="157.4" y="70.1">GND</text>
<text x="165.5" y="70.5">R5</text>
<text x="43" y="75.7">10k</text>
<text x="167.4" y="75.7">0</text>
<text x="247.6" y="76.8">J2-2</text>
<text x="122.2" y="81.5">3k 1%</text>
<text x="155.2" y="80.2" transform="rotate(-90 155.2 80.2)">MBR0540T1</text>
<text x="41.1" y="88.7">GNDIO</text>
<text x="127" y="86.7">R1</text>
<text x="171.9" y="86.7">L1</text>
<text x="181.5" y="85.9" transform="rotate(-90 181.5 85.9)">VDD</text>
<text x="242.1" y="91.4" transform="rotate(-90 242.1 91.4)">VDD</text>
<text x="39.8" y="101.7">JP2</text>
<text x="243.2" y="101.9" transform="rotate(-90 243.2 101.9)">LED1</text>
<text x="245.5" y="101.9" transform="rotate(-90 245.5 101.9)">RED</text>
<text x="257" y="101.9" transform="rotate(-90 257 101.9)">LED2</text>
<text x="259.3" y="101.9" transform="rotate(-90 259.3 101.9)">GREEN</text>
<text x="133.6" y="107.5">C1</text>
<text x="141.9" y="107.5">C2</text>
<text x="150.2" y="107.5">C3</text>
<text x="158.4" y="107.5">C4</text>
<text x="225.6" y="105.2">BC847C</text>
<text x="225.6" y="102.4">T1</text>
<text x="133.6" y="113">100n</text>
<text x="140.5" y="113">F100n</text>
<text x="148.7" y="113">F100n</text>
<text x="157" y="113">F100nF</text>
<text x="211.8" y="110.7">LOS</text>
<text x="226.1" y="109.1">R6</text>
<text x="251.5" y="110.2" transform="rotate(-90 251.5 110.2)">R7</text>
<text x="256.7" y="110" transform="rotate(-90 256.7 110)">68</text>
<text x="224.7" y="114.3">10k</text>
<text x="39.8" y="121.7">TDM</text>
<text x="242.8" y="127.9">GND</text>
<text x="126.5" y="136.7">TCLK/MCLK</text>
<text x="182.2" y="136.2">GND</text>
<text x="225.6" y="138.2">SJ1</text>
<text x="39.8" y="145.8">JP1</text>
<text x="126.5" y="144.3">JP10</text>
<text x="164.6" y="150.3" transform="rotate(-90 164.6 150.3)">C6</text>
<text x="170.1" y="150.3" transform="rotate(-90 170.1 150.3)">100nF</text>
<text x="217.3" y="150.6">U$6</text>
<text x="228.3" y="150.6">TPS736XX</text>
<text x="255.9" y="152" transform="rotate(-90 255.9 152)">VDD</text>
<text x="30.1" y="157.5" transform="rotate(-90 30.1 157.5)">SJ2</text>
<text x="151.3" y="160.2" transform="rotate(-90 151.3 160.2)">VDD</text>
<text x="252" y="159.8">C9</text>
<text x="39.8" y="165.7">SPI CONTROL</text>
<text x="164.6" y="164.1" transform="rotate(-90 164.6 164.1)">100nF</text>
<text x="170.1" y="164.1" transform="rotate(-90 170.1 164.1)">C7</text>
<text x="243.8" y="165.3">C8</text>
<text x="252" y="165.3">68uF</text>
<text x="243.8" y="170.8">1nF</text>
<text x="31.4" y="176.3">6</text>
<text x="33.1" y="176.3">8uF (NC)</text>
<text x="68.7" y="176.8">GNDIO</text>
<text x="39.7" y="181.9">C10</text>
<text x="152.6" y="183.7" transform="rotate(-90 152.6 183.7)">JP9</text>
<text x="171.9" y="183">GND</text>
<text x="226.3" y="180.2">GND</text>
<text x="163" y="187.3" transform="rotate(-90 163 187.3)">/2048</text>
<text x="163" y="194.1" transform="rotate(-90 163 194.1)">1544</text>
</g>
<g font-size="2.7" fill="#008000">
<text x="204.6" y="30.9">Rx Line</text>
<text x="204.8" y="61.1">Tx Line</text>
<text x="250.4" y="182.3">osmo-e1-xcvr</text>
</g>
<g font-size="2.3" fill="#808080">
<text x="74.2" y="27.7">16</text>
<text x="74.2" y="25">17</text>
<text x="82.2" y="28.9">MODE0</text>
<text x="82.2" y="26.2">MODE1</text>
<text x="180.1" y="25">P$3</text>
<text x="206.1" y="25">P$14</text>
<text x="246.8" y="27.7">1-7</text>
<text x="246.8" y="25">1-8</text>
<text x="44.8" y="33.2">5</text>
<text x="58" y="36">2</text>
<text x="58" y="33.2">1</text>
<text x="74.2" y="36">32</text>
<text x="74.2" y="33.2">33</text>
<text x="82.2" y="34.4">PULS3/AD7</text>
<text x="180.1" y="33.2">P$2</text>
<text x="206.1" y="33.2">P$15</text>
<text x="246.8" y="36">1-4</text>
<text x="246.8" y="33.2">1-5</text>
<text x="246.8" y="30.5">1-6</text>
<text x="58" y="38.7">3</text>
<text x="58" y="41.5">4</text>
<text x="74.2" y="41.5">30</text>
<text x="74.2" y="38.7">31</text>
<text x="82.2" y="40">PULS1/AD5</text>
<text x="82.2" y="37.2">PULS2/AD6</text>
<text x="105.2" y="40">RTIP</text>
<text x="115.2" y="38.7">41</text>
<text x="115.2" y="41.5">40</text>
<text x="180.1" y="41.5">P$1</text>
<text x="206.1" y="41.5">P$16</text>
<text x="246.8" y="41.5">1-2</text>
<text x="246.8" y="38.7">1-3</text>
<text x="58" y="44.2">9</text>
<text x="58" y="47">8</text>
<text x="74.2" y="44.2">29</text>
<text x="74.2" y="47">28</text>
<text x="82.2" y="42.7">PULS0/AD4</text>
<text x="82.2" y="45.5">EQ/AD3</text>
<text x="102.7" y="42.7">RRING</text>
<text x="246.8" y="44.2">1-1</text>
<text x="43.3" y="52.5">10</text>
<text x="58" y="49.8">7</text>
<text x="58" y="52.5">6</text>
<text x="74.2" y="49.8">27</text>
<text x="74.2" y="52.5">26</text>
<text x="82.2" y="48.2">RPD/AD2</text>
<text x="82.2" y="51">PATT1/AD1</text>
<text x="82.2" y="53.7">PATT0/AD0</text>
<text x="102.9" y="53.7">TRING</text>
<text x="105.3" y="51">TTIP</text>
<text x="115.2" y="49.8">37</text>
<text x="115.2" y="52.5">36</text>
<text x="246.8" y="52.5">2-8</text>
<text x="74.2" y="58">15</text>
<text x="82.2" y="59.2">JA1</text>
<text x="180.1" y="55.3">P</text>
<text x="181.5" y="55.3">$8</text>
<text x="206.1" y="55.3">P$9</text>
<text x="246.8" y="58">2-6</text>
<text x="246.8" y="55.3">2-7</text>
<text x="74.2" y="60.8">14</text>
<text x="82.2" y="62">JA0</text>
<text x="180.1" y="63.5">P$7</text>
<text x="206.1" y="63.5">P$10</text>
<text x="246.8" y="63.5">2-4</text>
<text x="246.8" y="60.8">2-5</text>
<text x="74.2" y="69">12</text>
<text x="74.2" y="66.3">11</text>
<text x="82.2" y="70.2">RST</text>
<text x="82.2" y="67.5">RCLKE</text>
<text x="180.1" y="71.8">P$6</text>
<text x="206.1" y="71.8">P$11</text>
<text x="246.8" y="71.8">2-1</text>
<text x="246.8" y="69">2-2</text>
<text x="246.8" y="66.3">2-3</text>
<text x="74.2" y="77.3">13</text>
<text x="82.2" y="78.5">THZ</text>
<text x="105.8" y="84">REF</text>
<text x="115.2" y="82.8">43</text>
<text x="103.4" y="89.5">VDDA</text>
<text x="115.2" y="88.3">42</text>
<text x="103.2" y="95">VDDD</text>
<text x="103.6" y="92.3">VDDT</text>
<text x="115.2" y="93.8">8</text>
<text x="115.2" y="91">35</text>
<text x="102.5" y="97.8">VDDIO</text>
<text x="115.2" y="96.5">19</text>
<text x="42.6" y="104.8">1</text>
<text x="42.6" y="107.6">3</text>
<text x="51.9" y="104.8">2</text>
<text x="51.9" y="107.6">4</text>
<text x="75.7" y="104.8">7</text>
<text x="82.2" y="106">LOS</text>
<text x="103.3" y="103.3">GNDA</text>
<text x="103.4" y="106">GNDT</text>
<text x="115.2" y="104.8">38</text>
<text x="115.2" y="102.1">39</text>
<text x="115.2" y="107.6">10</text>
<text x="42.6" y="110.3">5</text>
<text x="42.6" y="113.1">7</text>
<text x="51.9" y="110.3">6</text>
<text x="51.9" y="113.1">8</text>
<text x="75.7" y="110.3">4</text>
<text x="75.7" y="113.1">5</text>
<text x="82.2" y="111.5">RCLK</text>
<text x="102.3" y="111.5">GNDIO</text>
<text x="103" y="108.8">GNDD</text>
<text x="115.2" y="110.3">18</text>
<text x="42.6" y="115.8">9</text>
<text x="51.9" y="115.8">10</text>
<text x="75.7" y="115.8">6</text>
<text x="82.2" y="114.3">RD/RDP</text>
<text x="82.2" y="117">CV/RDN</text>
<text x="75.7" y="121.3">1</text>
<text x="75.7" y="124.1">2</text>
<text x="82.2" y="122.5">TCLK</text>
<text x="82.2" y="125.3">TD/TDP</text>
<text x="75.7" y="126.8">3</text>
<text x="82.2" y="128">TDN</text>
<text x="124.6" y="137.8">2</text>
<text x="124.6" y="140.6">1</text>
<text x="223.7" y="140.6">1</text>
<text x="231.5" y="140.6">2</text>
<text x="42.6" y="148.8">1</text>
<text x="51.9" y="148.8">2</text>
<text x="140.6" y="147.3">GND</text>
<text x="148.9" y="148.8">P$1</text>
<text x="148.9" y="146.1">P$2</text>
<text x="32.5" y="151.6" transform="rotate(-90 32.5 151.6)">2</text>
<text x="42.6" y="151.6">3</text>
<text x="42.6" y="154.4">5</text>
<text x="51.9" y="151.6">4</text>
<text x="51.9" y="154.4">6</text>
<text x="74.2" y="151.6">20</text>
<text x="74.2" y="154.4">21</text>
<text x="82.2" y="152.8">INT</text>
<text x="82.2" y="155.6">CS</text>
<text x="103.7" y="152.8">MCLK</text>
<text x="115.2" y="151.6">9</text>
<text x="127.2" y="151.6">P$3</text>
<text x="134.5" y="152.8">OUT VCC</text>
<text x="141.9" y="150.1">E/D</text>
<text x="148.9" y="151.6">P$4</text>
<text x="215.5" y="154.4">1</text>
<text x="219.9" y="155.6">IN</text>
<text x="229.1" y="155.6">OUT</text>
<text x="237" y="154.4">2</text>
<text x="32.5" y="159.4" transform="rotate(-90 32.5 159.4)">1</text>
<text x="42.6" y="157.1">7</text>
<text x="42.6" y="159.9">9</text>
<text x="51.9" y="157.1">8</text>
<text x="51.9" y="159.9">10</text>
<text x="74.2" y="157.1">23</text>
<text x="74.2" y="159.9">25</text>
<text x="82.2" y="158.3">SDO/ACK/RDY</text>
<text x="82.2" y="161.1">SCLK/ALE/AS</text>
<text x="106.4" y="161.1">IC0</text>
<text x="115.2" y="159.9">44</text>
<text x="215.5" y="159.9">5</text>
<text x="219.9" y="161.1">EN</text>
<text x="74.2" y="162.6">22</text>
<text x="74.2" y="165.4">24</text>
<text x="82.2" y="163.8">RD/DS/SCLKE</text>
<text x="82.2" y="166.6">SDI/WR/RW</text>
<text x="106.4" y="163.8">IC1</text>
<text x="115.2" y="162.6">34</text>
<text x="127.2" y="165.4">P$3</text>
<text x="134.5" y="166.6">OUT VCC</text>
<text x="148.9" y="165.4">P$</text>
<text x="151.8" y="165.4">4</text>
<text x="224.8" y="164.6">GND</text>
<text x="225.2" y="167.6" transform="rotate(-90 225.2 167.6)">3</text>
<text x="228" y="167.6" transform="rotate(-90 228 167.6)">6</text>
<text x="230.7" y="163.8">NR</text>
<text x="237" y="162.6">4</text>
<text x="140.6" y="172.1">GND</text>
<text x="141.9" y="169.3">E/D</text>
<text x="148.9" y="168.1">P$1</text>
<text x="148.9" y="170.9">P$2</text>
<text x="153.6" y="179.1" transform="rotate(-90 153.6 179.1)">1</text>
<text x="156.4" y="179.1" transform="rotate(-90 156.4 179.1)">2</text>
<text x="159.1" y="179.1" transform="rotate(-90 159.1 179.1)">3</text>
</g>
<g font-size="1.9" fill="#800000">
<text x="195.3" y="24">U$21:1</text>
<text x="107.2" y="33.6">IDT82</text>
<text x="112.9" y="33.6">V2081</text>
<text x="195.3" y="46">PULSE_T1094NL</text>
<text x="107.2" y="58.4">U$1G$2</text>
<text x="195.3" y="54.3">U$22:1</text>
<text x="195.3" y="76.3">PULSE_T1094NL</text>
<text x="82.4" y="99.7">VALUE</text>
<text x="82.4" y="135.5">U$1G$1</text>
<text x="82.4" y="146.5">IDT82V2081</text>
<text x="82.4" y="174">U$1G$3</text>
</g>
</svg>
